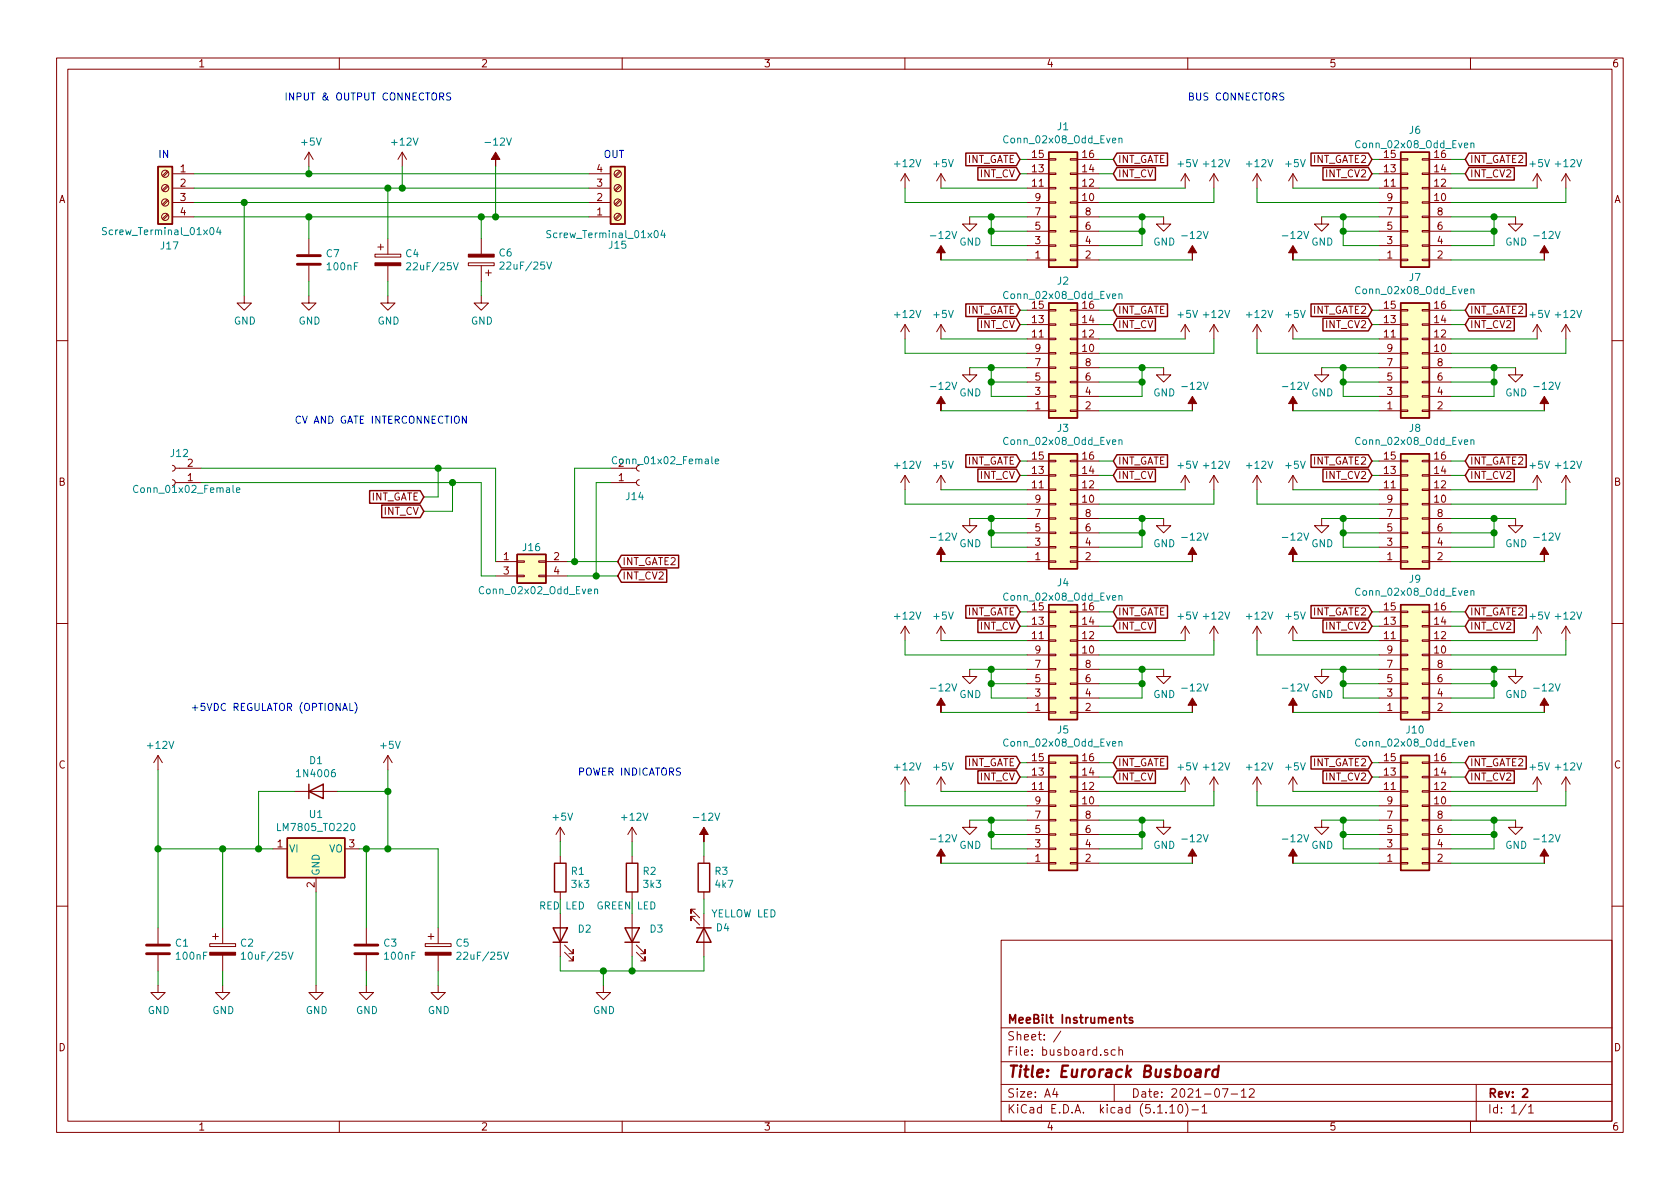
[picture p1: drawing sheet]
<svg xmlns="http://www.w3.org/2000/svg" width="297mm" height="210mm" viewBox="0 0 297 210" stroke-linecap="round" stroke-linejoin="round" font-family="sans-serif">
<g fill="none" stroke="#840000" stroke-width=".18">
<path d="M10 10.3h277v189.9h-277zM12 12.2h273v186.1h-273zM60 10.3v1.9M110 10.3v1.9M160 10.3v1.9M210 10.3v1.9M260 10.3v1.9M29.6 37.8l-.9 .9M29.6 35.3l-.9 .8M29.6 32.8l-.9 .8M29.6 30.2l-.9 .9M29.7 38l-.8 .9"/>
<path d="M29.7 35.5l-.8 .8M29.7 32.9l-.8 .9M29.7 30.4l-.8 .8M30.5 38.3h3.8M30.5 35.8h3.8M30.5 33.3h3.8M30.5 30.7h3.8M54.6 26.9l-.8 1.3M54.6 26.9v2.6M54.6 26.9l.8 1.3M71.1 26.9l-.7 1.3M71.1 26.9v2.6"/>
<path d="M71.1 26.9l.8 1.3M104.1 38.3h3.8M104.1 35.8h3.8M104.1 33.3h3.8M104.1 30.7h3.8M109.6 30.2l-.9 .9M109.6 32.8l-.9 .8M109.6 35.3l-.9 .8M109.6 37.8l-.9 .9M109.7 30.4l-.8 .8M109.7 32.9l-.8 .9M109.7 35.5l-.8 .8"/>
<path d="M109.7 38l-.8 .9M160 30.7v2.6M160 30.7l-.7 1.3M160 30.7l.8 1.3M166.4 30.7v2.6M166.4 30.7l-.8 1.3M166.4 30.7l.7 1.3M171.4 38.3v1.3h1.3l-1.3 1.3-1.2-1.3h1.2M181.6 38.3h3.8M181.6 35.8h3.8M181.6 33.3h3.8M181.6 30.7h3.8"/>
<path d="M181.6 28.2h3.8M185.4 33.1h1.3v.3h-1.3zM185.4 30.6h1.3v.3h-1.3zM185.4 28.1h1.3v.2h-1.3zM185.4 35.7h1.3v.2h-1.3zM185.4 38.2h1.3v.3h-1.3zM189.2 33.1h1.3v.3h-1.3zM189.2 30.6h1.3v.3h-1.3zM189.2 28.1h1.3v.2h-1.3zM189.2 35.7h1.3v.2h-1.3zM189.2 38.2h1.3v.3h-1.3zM190.5 38.3h3.8"/>
<path d="M190.5 35.8h3.8M190.5 33.3h3.8M190.5 30.7h3.8M190.5 28.2h3.8M205.7 38.3v1.3h1.3l-1.3 1.3-1.2-1.3h1.2M209.5 30.7v2.6M209.5 30.7l-.7 1.3M209.5 30.7l.8 1.3M214.6 30.7v2.6M214.6 30.7l-.7 1.3M214.6 30.7l.8 1.3M222.2 30.7v2.6"/>
<path d="M222.2 30.7l-.7 1.3M222.2 30.7l.8 1.3M228.6 30.7v2.6M228.6 30.7l-.8 1.3M228.6 30.7l.8 1.3M233.7 38.3v1.3h1.2l-1.2 1.3-1.3-1.3h1.3M243.8 38.3h3.8M243.8 35.8h3.8M243.8 33.3h3.8M243.8 30.7h3.8M243.8 28.2h3.8M247.6 33.1h1.3v.3h-1.3z"/>
<path d="M247.6 30.6h1.3v.3h-1.3zM247.6 28.1h1.3v.2h-1.3zM247.6 35.7h1.3v.2h-1.3zM247.6 38.2h1.3v.3h-1.3zM251.5 33.1h1.2v.3h-1.2zM251.5 30.6h1.2v.3h-1.2zM251.5 28.1h1.2v.2h-1.2zM251.5 35.7h1.2v.2h-1.2zM251.5 38.2h1.2v.3h-1.2zM252.7 38.3h3.8M252.7 35.8h3.8M252.7 33.3h3.8"/>
<path d="M252.7 30.7h3.8M252.7 28.2h3.8M268 38.3v1.3h1.2l-1.2 1.3-1.3-1.3h1.3M271.8 30.7v2.6M271.8 30.7l-.8 1.3M271.8 30.7l.7 1.3M276.9 30.7v2.6M276.9 30.7l-.8 1.3M276.9 30.7l.7 1.3M43.2 52.3v1.3h1.2l-1.2 1.3-1.3-1.3h1.3M54.6 52.3v1.3h1.3l-1.3 1.3-1.3-1.3h1.3M54.6 42.2v2.8"/>
<path d="M54.6 47v2.8M66.3 45h4.6v.5h-4.6zM66.8 43.7h1M67.3 43.2v1M68.6 52.3v1.3h1.2l-1.2 1.3-1.3-1.3h1.3M68.6 42.2v2.8M68.6 47v2.8M82.8 46.5h4.6v.5h-4.6zM85.1 52.3v1.3h1.3l-1.3 1.3-1.3-1.3h1.3M85.1 42.2v2.8M85.1 47v2.8M85.9 48.3h1"/>
<path d="M86.4 47.7v1.1M160 57.4v2.5M160 57.4l-.7 1.3M160 57.4l.8 1.3M166.4 57.4v2.5M166.4 57.4l-.8 1.3M166.4 57.4l.7 1.3M181.6 59.9h3.8M181.6 57.4h3.8M181.6 54.9h3.8M181.6 46h3.8M181.6 43.4h3.8"/>
<path d="M181.6 40.9h3.8M185.4 40.8h1.3v.2h-1.3zM185.4 43.3h1.3v.3h-1.3zM185.4 45.8h1.3v.3h-1.3zM185.4 59.8h1.3v.3h-1.3zM185.4 57.3h1.3v.2h-1.3zM185.4 54.7h1.3v.3h-1.3zM189.2 40.8h1.3v.2h-1.3zM189.2 43.3h1.3v.3h-1.3zM189.2 45.8h1.3v.3h-1.3zM189.2 59.8h1.3v.3h-1.3zM189.2 57.3h1.3v.2h-1.3z"/>
<path d="M189.2 54.7h1.3v.3h-1.3zM190.5 59.9h3.8M190.5 57.4h3.8M190.5 54.9h3.8M190.5 46h3.8M190.5 43.4h3.8M190.5 40.9h3.8M209.5 57.4v2.5M209.5 57.4l-.7 1.3M209.5 57.4l.8 1.3M214.6 57.4v2.5M214.6 57.4l-.7 1.3"/>
<path d="M214.6 57.4l.8 1.3M222.2 57.4v2.5M222.2 57.4l-.7 1.3M222.2 57.4l.8 1.3M228.6 57.4v2.5M228.6 57.4l-.8 1.3M228.6 57.4l.8 1.3M243.8 59.9h3.8M243.8 57.4h3.8M243.8 54.9h3.8M243.8 46h3.8M243.8 43.4h3.8"/>
<path d="M243.8 40.9h3.8M247.6 59.8h1.3v.3h-1.3zM247.6 57.3h1.3v.2h-1.3zM247.6 54.7h1.3v.3h-1.3zM247.6 40.8h1.3v.2h-1.3zM247.6 43.3h1.3v.3h-1.3zM247.6 45.8h1.3v.3h-1.3zM251.5 59.8h1.2v.3h-1.2zM251.5 57.3h1.2v.2h-1.2zM251.5 54.7h1.2v.3h-1.2zM251.5 40.8h1.2v.2h-1.2zM251.5 43.3h1.2v.3h-1.2z"/>
<path d="M251.5 45.8h1.2v.3h-1.2zM252.7 59.9h3.8M252.7 57.4h3.8M252.7 54.9h3.8M252.7 46h3.8M252.7 43.4h3.8M252.7 40.9h3.8M271.8 57.4v2.5M271.8 57.4l-.8 1.3M271.8 57.4l.7 1.3M276.9 57.4v2.5M276.9 57.4l-.8 1.3"/>
<path d="M276.9 57.4l.7 1.3M10 60.2h2M171.4 65v1.3h1.3l-1.3 1.3-1.2-1.3h1.2M181.6 72.6h3.8M181.6 62.5h3.8M181.6 70.1h3.8M181.6 67.6h3.8M181.6 65h3.8M185.4 62.4h1.3v.2h-1.3zM185.4 67.4h1.3v.3h-1.3zM185.4 70h1.3v.2h-1.3zM185.4 72.5h1.3v.3h-1.3z"/>
<path d="M185.4 64.9h1.3v.2h-1.3zM189.2 62.4h1.3v.2h-1.3zM189.2 67.4h1.3v.3h-1.3zM189.2 70h1.3v.2h-1.3zM189.2 72.5h1.3v.3h-1.3zM189.2 64.9h1.3v.2h-1.3zM190.5 72.6h3.8M190.5 62.5h3.8M190.5 70.1h3.8M190.5 67.6h3.8M190.5 65h3.8M205.7 65v1.3h1.3l-1.3 1.3-1.2-1.3h1.2"/>
<path d="M233.7 65v1.3h1.2l-1.2 1.3-1.3-1.3h1.3M243.8 72.6h3.8M243.8 62.5h3.8M243.8 70.1h3.8M243.8 67.6h3.8M243.8 65h3.8M247.6 62.4h1.3v.2h-1.3zM247.6 67.4h1.3v.3h-1.3zM247.6 70h1.3v.2h-1.3zM247.6 72.5h1.3v.3h-1.3zM247.6 64.9h1.3v.2h-1.3zM251.5 62.4h1.2v.2h-1.2z"/>
<path d="M251.5 67.4h1.2v.3h-1.2zM251.5 70h1.2v.2h-1.2zM251.5 72.5h1.2v.3h-1.2zM251.5 64.9h1.2v.2h-1.2zM252.7 72.6h3.8M252.7 62.5h3.8M252.7 70.1h3.8M252.7 67.6h3.8M252.7 65h3.8M268 65v1.3h1.2l-1.2 1.3-1.3-1.3h1.3M285 60.2h2M30.5 82.3l.3 .1 .2 .3-.1 .4-.4 .2"/>
<path d="M30.5 84.8l.3 .2 .2 .2-.1 .5-.4 .1M31 82.8h4.6M31.7 85.3h3.9M87.6 99.3h3.8M91.4 99.2h1.3v.2h-1.3zM95.2 99.2h1.3v.2h-1.3zM96.5 99.3h3.8M107.9 85.3h4.6M107.9 82.8h3.9M113 82.3l-.3 .1-.2 .3 .1 .4 .4 .2M113 84.8l-.3 .1-.2 .4 .1 .3 .4 .2M160 84.1v2.5"/>
<path d="M160 84.1l-.7 1.2M160 84.1l.8 1.2M166.4 84.1l-.8 1.2M166.4 84.1v2.5M166.4 84.1l.7 1.2M171.4 91.7v1.3h1.3l-1.3 1.2-1.2-1.2h1.2M181.6 99.3h3.8M181.6 89.1h3.8M181.6 86.6h3.8M181.6 84.1h3.8M181.6 81.5h3.8M181.6 96.8h3.8"/>
<path d="M181.6 94.2h3.8M181.6 91.7h3.8M185.4 86.5h1.3v.2h-1.3zM185.4 83.9h1.3v.3h-1.3zM185.4 81.4h1.3v.3h-1.3zM185.4 89h1.3v.3h-1.3zM185.4 94.1h1.3v.3h-1.3zM185.4 96.6h1.3v.3h-1.3zM185.4 99.2h1.3v.2h-1.3zM185.4 91.6h1.3v.2h-1.3zM189.2 86.5h1.3v.2h-1.3zM189.2 83.9h1.3v.3h-1.3z"/>
<path d="M189.2 81.4h1.3v.3h-1.3zM189.2 89h1.3v.3h-1.3zM189.2 94.1h1.3v.3h-1.3zM189.2 96.6h1.3v.3h-1.3zM189.2 99.2h1.3v.2h-1.3zM189.2 91.6h1.3v.2h-1.3zM190.5 99.3h3.8M190.5 89.1h3.8M190.5 86.6h3.8M190.5 84.1h3.8M190.5 81.5h3.8M190.5 96.8h3.8"/>
<path d="M190.5 94.2h3.8M190.5 91.7h3.8M205.7 91.7v1.3h1.3l-1.3 1.2-1.2-1.2h1.2M209.5 84.1l-.7 1.2M209.5 84.1v2.5M209.5 84.1l.8 1.2M214.6 84.1l-.7 1.2M214.6 84.1v2.5M214.6 84.1l.8 1.2M222.2 84.1v2.5M222.2 84.1l-.7 1.2M222.2 84.1l.8 1.2"/>
<path d="M228.6 84.1v2.5M228.6 84.1l-.8 1.2M228.6 84.1l.8 1.2M233.7 91.7v1.3h1.2l-1.2 1.2-1.3-1.2h1.3M243.8 99.3h3.8M243.8 89.1h3.8M243.8 86.6h3.8M243.8 84.1h3.8M243.8 81.5h3.8M243.8 96.8h3.8M243.8 94.2h3.8M243.8 91.7h3.8"/>
<path d="M247.6 86.5h1.3v.2h-1.3zM247.6 83.9h1.3v.3h-1.3zM247.6 81.4h1.3v.3h-1.3zM247.6 89h1.3v.3h-1.3zM247.6 94.1h1.3v.3h-1.3zM247.6 96.6h1.3v.3h-1.3zM247.6 99.2h1.3v.2h-1.3zM247.6 91.6h1.3v.2h-1.3zM251.5 86.5h1.2v.2h-1.2zM251.5 83.9h1.2v.3h-1.2zM251.5 81.4h1.2v.3h-1.2zM251.5 89h1.2v.3h-1.2z"/>
<path d="M251.5 94.1h1.2v.3h-1.2zM251.5 96.6h1.2v.3h-1.2zM251.5 99.2h1.2v.2h-1.2zM251.5 91.6h1.2v.2h-1.2zM252.7 99.3h3.8M252.7 89.1h3.8M252.7 86.6h3.8M252.7 84.1h3.8M252.7 81.5h3.8M252.7 96.8h3.8M252.7 94.2h3.8M252.7 91.7h3.8"/>
<path d="M268 91.7v1.3h1.2l-1.2 1.2-1.3-1.2h1.3M271.8 84.1v2.5M271.8 84.1l-.8 1.2M271.8 84.1l.7 1.2M276.9 84.1v2.5M276.9 84.1l-.8 1.2M276.9 84.1l.7 1.2M10 110.3h2M87.6 101.8h3.8M91.4 101.7h1.3v.3h-1.3zM95.2 101.7h1.3v.3h-1.3zM96.5 101.8h3.8"/>
<path d="M160 110.7v2.6M160 110.7l-.7 1.3M160 110.7l.8 1.3M166.4 110.7v2.6M166.4 110.7l-.8 1.3M166.4 110.7l.7 1.3M171.4 118.4v1.2h1.3l-1.3 1.3-1.2-1.3h1.2M181.6 115.8h3.8M181.6 113.3h3.8M181.6 110.7h3.8M181.6 108.2h3.8M181.6 118.4h3.8"/>
<path d="M185.4 113.2h1.3v.2h-1.3zM185.4 110.6h1.3v.3h-1.3zM185.4 108.1h1.3v.2h-1.3zM185.4 115.7h1.3v.2h-1.3zM185.4 118.2h1.3v.3h-1.3zM189.2 113.2h1.3v.2h-1.3zM189.2 110.6h1.3v.3h-1.3zM189.2 108.1h1.3v.2h-1.3zM189.2 115.7h1.3v.2h-1.3zM189.2 118.2h1.3v.3h-1.3zM190.5 115.8h3.8M190.5 113.3h3.8"/>
<path d="M190.5 110.7h3.8M190.5 108.2h3.8M190.5 118.4h3.8M205.7 118.4v1.2h1.3l-1.3 1.3-1.2-1.3h1.2M209.5 110.7v2.6M209.5 110.7l-.7 1.3M209.5 110.7l.8 1.3M214.6 110.7v2.6M214.6 110.7l-.7 1.3M214.6 110.7l.8 1.3M222.2 110.7l-.7 1.3M222.2 110.7v2.6"/>
<path d="M222.2 110.7l.8 1.3M228.6 110.7l-.8 1.3M228.6 110.7v2.6M228.6 110.7l.8 1.3M233.7 118.4v1.2h1.2l-1.2 1.3-1.3-1.3h1.3M243.8 115.8h3.8M243.8 113.3h3.8M243.8 110.7h3.8M243.8 108.2h3.8M243.8 118.4h3.8M247.6 113.2h1.3v.2h-1.3zM247.6 110.6h1.3v.3h-1.3z"/>
<path d="M247.6 108.1h1.3v.2h-1.3zM247.6 115.7h1.3v.2h-1.3zM247.6 118.2h1.3v.3h-1.3zM251.5 113.2h1.2v.2h-1.2zM251.5 110.6h1.2v.3h-1.2zM251.5 108.1h1.2v.2h-1.2zM251.5 115.7h1.2v.2h-1.2zM251.5 118.2h1.2v.3h-1.2zM252.7 115.8h3.8M252.7 113.3h3.8M252.7 110.7h3.8M252.7 108.2h3.8"/>
<path d="M252.7 118.4h3.8M268 118.4v1.2h1.2l-1.2 1.3-1.3-1.3h1.3M271.8 110.7l-.8 1.3M271.8 110.7v2.6M271.8 110.7l.7 1.3M276.9 110.7l-.8 1.3M276.9 110.7v2.6M276.9 110.7l.7 1.3M285 110.3h2M27.9 133.6l-.7 1.3M27.9 133.6v2.5M27.9 133.6l.8 1.3"/>
<path d="M52.1 139.9h7.6M68.6 133.6l-.8 1.3M68.6 133.6v2.5M68.6 133.6l.7 1.3M160 137.4v2.5M160 137.4l-.7 1.3M160 137.4l.8 1.3M166.4 137.4v2.5M166.4 137.4l-.8 1.3M166.4 137.4l.7 1.3M181.6 139.9h3.8M181.6 137.4h3.8"/>
<path d="M181.6 134.9h3.8M181.6 126h3.8M181.6 123.4h3.8M181.6 120.9h3.8M185.4 139.8h1.3v.3h-1.3zM185.4 137.3h1.3v.2h-1.3zM185.4 134.7h1.3v.3h-1.3zM185.4 120.8h1.3v.2h-1.3zM185.4 123.3h1.3v.3h-1.3zM185.4 125.9h1.3v.2h-1.3zM189.2 139.8h1.3v.3h-1.3zM189.2 137.3h1.3v.2h-1.3z"/>
<path d="M189.2 134.7h1.3v.3h-1.3zM189.2 120.8h1.3v.2h-1.3zM189.2 123.3h1.3v.3h-1.3zM189.2 125.9h1.3v.2h-1.3zM190.5 139.9h3.8M190.5 137.4h3.8M190.5 134.9h3.8M190.5 126h3.8M190.5 123.4h3.8M190.5 120.9h3.8M209.5 137.4v2.5M209.5 137.4l-.7 1.3"/>
<path d="M209.5 137.4l.8 1.3M214.6 137.4v2.5M214.6 137.4l-.7 1.3M214.6 137.4l.8 1.3M222.2 137.4v2.5M222.2 137.4l-.7 1.3M222.2 137.4l.8 1.3M228.6 137.4v2.5M228.6 137.4l-.8 1.3M228.6 137.4l.8 1.3M243.8 139.9h3.8M243.8 137.4h3.8"/>
<path d="M243.8 134.9h3.8M243.8 126h3.8M243.8 123.4h3.8M243.8 120.9h3.8M247.6 139.8h1.3v.3h-1.3zM247.6 137.3h1.3v.2h-1.3zM247.6 134.7h1.3v.3h-1.3zM247.6 120.8h1.3v.2h-1.3zM247.6 123.3h1.3v.3h-1.3zM247.6 125.9h1.3v.2h-1.3zM251.5 139.8h1.2v.3h-1.2zM251.5 137.3h1.2v.2h-1.2z"/>
<path d="M251.5 134.7h1.2v.3h-1.2zM251.5 120.8h1.2v.2h-1.2zM251.5 123.3h1.2v.3h-1.2zM251.5 125.9h1.2v.2h-1.2zM252.7 139.9h3.8M252.7 137.4h3.8M252.7 134.9h3.8M252.7 126h3.8M252.7 123.4h3.8M252.7 120.9h3.8M271.8 137.4v2.5M271.8 137.4l-.8 1.3"/>
<path d="M271.8 137.4l.7 1.3M276.9 137.4v2.5M276.9 137.4l-.8 1.3M276.9 137.4l.7 1.3M48.3 150.1h2.5M55.9 155.2v2.5M61 150.1h2.5M99.1 146.3l-.8 1.3M99.1 146.3v2.5M99.1 151.4v1.2M99.1 157.7v1.3M99.1 146.3l.7 1.3"/>
<path d="M111.8 146.3l-.8 1.3M111.8 146.3v2.5M111.8 151.4v1.2M111.8 157.7v1.3M111.8 146.3l.7 1.3M124.5 151.4v1.2M124.5 157.7v1.3M171.4 145v1.3h1.3l-1.3 1.3-1.2-1.3h1.2M181.6 152.6h3.8M181.6 142.5h3.8M181.6 150.1h3.8M181.6 147.6h3.8"/>
<path d="M181.6 145h3.8M185.4 142.4h1.3v.2h-1.3zM185.4 147.4h1.3v.3h-1.3zM185.4 150h1.3v.2h-1.3zM185.4 152.5h1.3v.3h-1.3zM185.4 144.9h1.3v.3h-1.3zM189.2 142.4h1.3v.2h-1.3zM189.2 147.4h1.3v.3h-1.3zM189.2 150h1.3v.2h-1.3zM189.2 152.5h1.3v.3h-1.3zM189.2 144.9h1.3v.3h-1.3zM190.5 152.6h3.8"/>
<path d="M190.5 142.5h3.8M190.5 150.1h3.8M190.5 147.6h3.8M190.5 145h3.8M205.7 145v1.3h1.3l-1.3 1.3-1.2-1.3h1.2M233.7 145v1.3h1.2l-1.2 1.3-1.3-1.3h1.3M243.8 152.6h3.8M243.8 142.5h3.8M243.8 150.1h3.8M243.8 147.6h3.8M243.8 145h3.8M247.6 142.4h1.3v.2h-1.3z"/>
<path d="M247.6 147.4h1.3v.3h-1.3zM247.6 150h1.3v.2h-1.3zM247.6 152.5h1.3v.3h-1.3zM247.6 144.9h1.3v.3h-1.3zM251.5 142.4h1.2v.2h-1.2zM251.5 147.4h1.2v.3h-1.2zM251.5 150h1.2v.2h-1.2zM251.5 152.5h1.2v.3h-1.2zM251.5 144.9h1.2v.3h-1.2zM252.7 152.6h3.8M252.7 142.5h3.8M252.7 150.1h3.8"/>
<path d="M252.7 147.6h3.8M252.7 145h3.8M268 145v1.3h1.2l-1.2 1.3-1.3-1.3h1.3M10 160.2h2M27.9 174.2v1.3h1.3l-1.3 1.3-1.2-1.3h1.2M27.9 164.1v2.8M27.9 168.9v2.8M37.1 166.9h4.6v.5h-4.6zM37.6 165.6h1M38.1 165.1v1M39.4 174.2v1.3h1.2l-1.2 1.3-1.3-1.3h1.3M39.4 164.1v2.8"/>
<path d="M39.4 168.9v2.8M55.9 174.2v1.3h1.2l-1.2 1.3-1.3-1.3h1.3M64.8 174.2v1.3h1.2l-1.2 1.3-1.3-1.3h1.3M64.8 164.1v2.8M64.8 168.9v2.8M75.2 166.9h4.6v.5h-4.6zM75.7 165.6h1M76.2 165.1v1M77.5 174.2v1.3h1.2l-1.2 1.3-1.3-1.3h1.3M77.5 164.1v2.8M77.5 168.9v2.8M99.1 161.5v7.7"/>
<path d="M99.8 168.4l1.5 1.5v-.7v.7h-.7M99.8 167.1l1.5 1.6v-.8v.8h-.7M106.7 174.2v1.3h1.2l-1.2 1.3-1.3-1.3h1.3M111.8 161.5v7.7M112.5 168.4l1.5 1.5v-.7v.7h-.7M112.5 167.1l1.5 1.6v-.8v.8h-.7M122.9 160.8h-.7v.7v-.7l1.5 1.5M122.9 162h-.7v.8v-.8l1.5 1.6M124.5 161.5v7.7M177 166.3h108v32h-108zM285 160.2h2M60 198.3v1.9"/>
<path d="M110 198.3v1.9M160 198.3v1.9M177 194.8h108M177 191.8h108M177 187.8h108M177 181.8h108M186.5 192.5l-.4 1h1M186.8 193v1M187.6 182.3l-1.3 2M195.8 185.7l-.3-.1-.2 .2v.2l.5 .2v.3h-.5M197 191.8v3M197.2 185.7l-.4-.1-.3 .3v.6l.3 .1 .4-.1"/>
<path d="M197.8 185.7l.2-.1 .4 .1 .1 .9M197.8 185.1v1.5M206.8 195.8l.5-.5v1.5M206.8 196.8h.9M208.5 195.4l.1-.1a.8 .8 0 0 1 .5 .8 .8 .8 0 0 1-.5 .7 1 1 0 0 1-.1-1.4zM209.6 195.1a1.71 1.71 0 0 1 0 2.3M210 198.3v1.9M210.7 196.3h1.2M212.5 195.8l.5-.5v1.5M212.5 196.8h.9M216.1 192.5h1l-.6 1.5M217.7 193.5h1.1"/>
<path d="M219.5 193l.4-.5v1.5M219.5 194h.8M220.9 192.7l.2-.2h.4l.2 .2 .1 .3-1 1h1M260 198.3v1.9M261 191.8v6.5M269.8 195.2l-1.2 2M270.3 195.8l.4-.5v1.5M270.3 196.8h.8"/>
<circle cx="29.2" cy="30.7" r=".63"/>
<circle cx="29.2" cy="33.3" r=".63"/>
<circle cx="29.2" cy="38.3" r=".63"/>
<circle cx="29.2" cy="35.8" r=".63"/>
<circle cx="109.2" cy="38.3" r=".63"/>
<circle cx="109.2" cy="33.3" r=".63"/>
<circle cx="109.2" cy="35.8" r=".63"/>
<circle cx="109.2" cy="30.7" r=".63"/>
</g>
<path d="M198.7 179.9h.5M198.9 179.4v1.3l.3 .2M200.2 180l-.3-.1-.2 .2v.3l.5 .1v.3h-.5M269.2 192.7l.3-.2h.3l.3 .5-.9 1h.9" fill="none" stroke="#840000" stroke-width=".3"/>
<path d="M213.3 189.1l-.2 1.3M213.9 189.1a.55 .55 0 0 0-.6 .4M215.4 189.2a.68 .68 0 0 0-1 .3v.8l.3 .1 .6-.1M215.5 188.4l-.3 2" fill="none" stroke="#840000" stroke-width=".41"/>
<g fill="#840000" stroke="#840000" stroke-width=".18">
<path d="M124.5 146.3l.7 1.3h-.7v1.2v-1.2h-.8z"/>
<path d="M228.6 43.4l.8 1.3h-.8v1.3v-1.3h-.8z"/>
<path d="M273 43.4l.8 1.3h-.8v1.3v-1.3h-.7z"/>
<path d="M210.8 123.4l.8 1.3h-.8v1.3v-1.3h-.7z"/>
<path d="M87.6 26.9l.8 1.3h-.8v1.3v-1.3h-.7z"/>
<path d="M37.1 168.4h4.6v.5h-4.6z"/>
<path d="M166.4 70.1l.7 1.3h-.7v1.2v-1.2h-.8z"/>
<path d="M210.8 70.1l.8 1.3h-.8v1.2v-1.2h-.7z"/>
<path d="M75.2 168.4h4.6v.5h-4.6z"/>
<path d="M228.6 123.4l.8 1.3h-.8v1.3v-1.3h-.8z"/>
<path d="M273 123.4l.8 1.3h-.8v1.3v-1.3h-.7z"/>
<path d="M210.8 96.8l.8 1.2h-.8v1.3v-1.3h-.7z"/>
<path d="M166.4 96.8l.7 1.2h-.7v1.3v-1.3h-.8z"/>
<path d="M82.8 45h4.6v.5h-4.6z"/>
<path d="M66.3 46.5h4.6v.5h-4.6z"/>
<path d="M166.4 123.4l.7 1.3h-.7v1.3v-1.3h-.8z"/>
<path d="M166.4 150.1l.7 1.3h-.7v1.2v-1.2h-.8z"/>
<path d="M210.8 150.1l.8 1.3h-.8v1.2v-1.2h-.7z"/>
<path d="M273 70.1l.8 1.3h-.8v1.2v-1.2h-.7z"/>
<path d="M228.6 70.1l.8 1.3h-.8v1.2v-1.2h-.8z"/>
<path d="M228.6 150.1l.8 1.3h-.8v1.2v-1.2h-.8z"/>
<path d="M273 150.1l.8 1.3h-.8v1.2v-1.2h-.7z"/>
<path d="M273 96.8l.8 1.2h-.8v1.3v-1.3h-.7z"/>
<path d="M228.6 96.8l.8 1.2h-.8v1.3v-1.3h-.8z"/>
<path d="M166.4 43.4l.7 1.3h-.7v1.3v-1.3h-.8z"/>
<path d="M210.8 43.4l.8 1.3h-.8v1.3v-1.3h-.7z"/>
</g>
<g fill="#ffffc2" stroke="#ffffc2" stroke-width=".18">
<path d="M185.4 133.6h5.1v20.3h-5.1z"/>
<path d="M247.6 53.6h5.1v20.3h-5.1z"/>
<path d="M185.4 80.3h5.1v20.3h-5.1z"/>
<path d="M247.6 133.6h5.1v20.3h-5.1z"/>
<path d="M185.4 106.9h5.1v20.3h-5.1z"/>
<path d="M91.4 98h5.1v5.1h-5.1z"/>
<path d="M107.9 29.5h2.6v10.1h-2.6z"/>
<path d="M185.4 26.9h5.1v20.3h-5.1z"/>
<path d="M247.6 80.3h5.1v20.3h-5.1z"/>
<path d="M27.9 29.5h2.6v10.1h-2.6z"/>
<path d="M50.8 148.2h10.2v7h-10.2z"/>
<path d="M247.6 106.9h5.1v20.3h-5.1z"/>
<path d="M247.6 26.9h5.1v20.3h-5.1z"/>
<path d="M185.4 53.6h5.1v20.3h-5.1z"/>
</g>
<g fill="none" stroke="#840000" stroke-width=".25">
<path d="M27.9 29.5h2.6v10.1h-2.6zM107.9 29.5h2.6v10.1h-2.6zM170.8 27.1h8.9l.6 1.1-.6 1.1h-8.9zM172.9 29.6h6.8l.6 1.1-.6 1.1h-6.8zM185.4 26.9h5.1v20.3h-5.1zM197.5 27.1h8.9v2.2h-8.9l-.7-1.1zM197.5 29.6h6.8v2.2h-6.8l-.7-1.1zM231.8 27.1h10.1l.7 1.1-.7 1.1h-10.1zM233.9 29.6h8l.7 1.1-.7 1.1h-8zM247.6 26.9h5.1v20.3h-5.1zM259.7 29.6h8v2.2h-8l-.6-1.1zM259.7 27.1h10.1v2.2h-10.1l-.6-1.1z"/>
<path d="M170.8 53.7h8.9l.6 1.2-.6 1.1h-8.9zM172.9 56.3h6.8l.6 1.1-.6 1.1h-6.8zM185.4 53.6h5.1v20.3h-5.1zM197.5 56.3h6.8v2.2h-6.8l-.7-1.1zM197.5 53.7h8.9v2.3h-8.9l-.7-1.1zM231.8 53.7h10.1l.7 1.2-.7 1.1h-10.1zM233.9 56.3h8l.7 1.1-.7 1.1h-8zM247.6 53.6h5.1v20.3h-5.1zM259.7 53.7h10.1v2.3h-10.1l-.6-1.1zM259.7 56.3h8v2.2h-8l-.6-1.1zM65.4 86.8h8.9l.6 1.1-.6 1.1h-8.9zM67.5 89.3h6.8l.6 1.1-.6 1.1h-6.8z"/>
<path d="M91.4 98h5.1v5.1h-5.1zM109.9 98.2h10.1v2.2h-10.1l-.7-1.1zM170.8 80.4h8.9l.6 1.1-.6 1.1h-8.9zM172.9 83h6.8l.6 1.1-.6 1.1h-6.8zM185.4 80.3h5.1v20.3h-5.1zM197.5 83h6.8v2.2h-6.8l-.7-1.1zM197.5 80.4h8.9v2.2h-8.9l-.7-1.1zM231.8 80.4h10.1l.7 1.1-.7 1.1h-10.1zM233.9 83h8l.7 1.1-.7 1.1h-8zM247.6 80.3h5.1v20.3h-5.1zM259.7 83h8v2.2h-8l-.6-1.1zM259.7 80.4h10.1v2.2h-10.1l-.6-1.1z"/>
<path d="M109.9 100.7h8v2.3h-8l-.7-1.2zM170.8 107.1h8.9l.6 1.1-.6 1.1h-8.9zM172.9 109.6h6.8l.6 1.1-.6 1.2h-6.8zM185.4 106.9h5.1v20.3h-5.1zM197.5 107.1h8.9v2.2h-8.9l-.7-1.1zM197.5 109.6h6.8v2.3h-6.8l-.7-1.2zM231.8 107.1h10.1l.7 1.1-.7 1.1h-10.1zM233.9 109.6h8l.7 1.1-.7 1.2h-8zM247.6 106.9h5.1v20.3h-5.1zM259.7 107.1h10.1v2.2h-10.1l-.6-1.1zM259.7 109.6h8v2.3h-8l-.6-1.2zM54.6 139.9l2.5-1.2v2.5z"/>
<path d="M54.6 138.7v2.5M170.8 133.8h8.9l.6 1.1-.6 1.1h-8.9zM172.9 136.3h6.8l.6 1.1-.6 1.1h-6.8zM185.4 133.6h5.1v20.3h-5.1zM197.5 133.8h8.9v2.2h-8.9l-.7-1.1zM197.5 136.3h6.8v2.2h-6.8l-.7-1.1zM231.8 133.8h10.1l.7 1.1-.7 1.1h-10.1zM233.9 136.3h8l.7 1.1-.7 1.1h-8zM247.6 133.6h5.1v20.3h-5.1zM259.7 136.3h8v2.2h-8l-.6-1.1zM259.7 133.8h10.1v2.2h-10.1l-.6-1.1zM50.8 148.2h10.2v7h-10.2z"/>
<path d="M98 152.6h2.1v5.1h-2.1zM110.7 152.6h2.1v5.1h-2.1zM123.4 152.6h2.1v5.1h-2.1zM97.8 164.1h2.5l-1.2 2.5zM97.8 166.6h2.5M110.5 164.1h2.5l-1.2 2.5zM110.5 166.6h2.5M123.2 164.1h2.5M124.5 164.1l1.2 2.5h-2.5z"/>
</g>
<g fill="none" stroke="#008484" stroke-width=".18">
<path d="M197.8 24.6l.2-.2 .3 .1 .1 .8M197.8 24.4v.9M260.1 25.4l.1-.1h.4v.8M260.1 25.3v.8M18.8 40.3l-.5-.1-.1 .2v.4l.6 .2v.3l-.2 .2-.5-.1M38.6 40.2l-.3 .9h.8M38.9 40.7v.8M71.9 46.6l.5-.1 .2 .3-.8 .9h.8M80.2 46.5l.4 1.2 .4-1.2M88.4 46.5l.5-.2 .2 .4-.8 .9h.8M96.7 46.3l.4 1.3 .4-1.3M97.4 40.8h-.5l-.2 .1 .1 .4 .5 .2 .1 .3-.2 .2h-.5"/>
<path d="M117.2 40.7l-.3 .9h.8M117.5 41.2v.8M197.8 52.1l.2-.1h.3l.1 .8M197.8 52v.8M260.1 51.2l.1-.1h.4v.8M260.1 51.1v.8M197.8 77.9l.2-.1h.3l.1 .8M197.8 77.8v.8M260.1 77.9l.1-.1h.4v.8M260.1 77.8v.8M24.4 85.9a.6 .6 0 0 0-.8 .5 .6 .6 0 0 0 .6 .7l.2-.1M41.8 86.7l.6-.1-.1-.3h-.3l-.2 .1 .1 .6h.4"/>
<path d="M109 80.9a.6 .6 0 0 0-.8 .4 .6 .6 0 0 0 .6 .7l.2-.1M126.5 81.6l.6-.1-.1-.3h-.4l-.1 .2v.6h.5M105.1 104.3l.2-.1h.3l.1 .8M105.1 104.2v.8M197.8 105.4l.2-.1 .3 .1 .1 .7M197.8 105.3v.8M260.1 104.6l.1-.2 .4 .1v.8M260.1 104.4v.9M197.8 131.2l.2-.1 .3 .1 .1 .7M197.8 131.1v.8M260.1 131.2l.1-.1 .4 .1v.7M260.1 131.1v.8"/>
<path d="M42.7 168.7l.3-.3v1.2M42.7 169.6h.7M51 168.4l.4 1.2 .4-1.2M80.8 168.5l.5-.1 .2 .3-.8 .9h.8M89.1 168.4l.4 1.2 .4-1.2"/>
</g>
<path d="M52.6 46.7h4M52.6 45.2h4M25.9 168.7h4.1M25.9 167.1h4.1M62.7 168.7h4.1M62.7 167.1h4.1" fill="none" stroke="#840000" stroke-width=".51"/>
<g fill="none" stroke="#008400" stroke-width=".18">
<path d="M34.3 35.8h69.8M34.3 30.7h69.8M34.3 38.3h69.8M34.3 33.3h69.8M43.2 35.8v16.5M54.6 29.5v1.2M54.6 38.3v3.9M68.6 33.3v8.9M71.1 29.5v3.8M85.1 38.3v3.9M87.6 29.5v8.8M160 33.3v2.5h21.6"/>
<path d="M166.4 33.3h15.2M171.4 38.3h10.2M175.3 38.3v5.1h6.3M180.3 30.7h1.3M180.3 28.2h1.3M194.3 30.7h2.5M194.3 38.3h11.4M194.3 33.3h15.2M194.3 28.2h2.5M201.9 38.3v5.1h-7.6M214.6 33.3v2.5h-20.3M222.2 33.3v2.5h21.6"/>
<path d="M228.6 33.3h15.2M233.7 38.3h10.1M237.5 38.3v5.1h6.3M242.6 30.7h1.2M242.6 28.2h1.2M256.5 30.7h2.6M256.5 38.3h11.5M256.5 33.3h15.3M256.5 28.2h2.6M264.2 38.3v5.1h-7.7M276.9 33.3v2.5h-20.4M54.6 49.8v2.5"/>
<path d="M68.6 49.8v2.5M85.1 49.8v2.5M160 59.9v2.6h21.6M166.4 46h15.2M166.4 59.9h15.2M175.3 40.9h6.3M180.3 54.9h1.3M180.3 57.4h1.3M194.3 46h16.5M194.3 54.9h2.5M194.3 40.9h7.6M194.3 59.9h15.2"/>
<path d="M194.3 57.4h2.5M214.6 59.9v2.6h-20.3M222.2 59.9v2.6h21.6M228.6 46h15.2M228.6 59.9h15.2M237.5 40.9h6.3M242.6 54.9h1.2M242.6 57.4h1.2M256.5 46h16.5M256.5 54.9h2.6M256.5 40.9h7.7M256.5 59.9h15.3"/>
<path d="M256.5 57.4h2.6M276.9 59.9v2.6h-20.4M166.4 72.6h15.2M171.4 65h10.2M175.3 65v5.1h6.3M175.3 67.6h6.3M194.3 72.6h16.5M194.3 65h11.4M194.3 67.6h7.6M201.9 65v5.1h-7.6M228.6 72.6h15.2M233.7 65h10.1"/>
<path d="M237.5 65v5.1h6.3M237.5 67.6h6.3M256.5 72.6h16.5M256.5 65h11.5M256.5 67.6h7.7M264.2 65v5.1h-7.7M35.6 85.3h49.5v16.5h2.5M35.6 82.8h52v16.5M77.5 82.8v5.1h-2.6M80 85.3v5.1h-5.1M100.3 99.3h8.9M107.9 85.3h-2.5v16.5"/>
<path d="M107.9 82.8h-6.3v16.5M160 86.6v2.5h21.6M166.4 99.3h15.2M166.4 86.6h15.2M171.4 91.7h10.2M175.3 91.7v5.1h6.3M175.3 94.2h6.3M180.3 81.5h1.3M180.3 84.1h1.3M194.3 99.3h16.5M194.3 91.7h11.4M194.3 86.6h15.2"/>
<path d="M194.3 94.2h7.6M194.3 81.5h2.5M194.3 84.1h2.5M201.9 91.7v5.1h-7.6M214.6 86.6v2.5h-20.3M222.2 86.6v2.5h21.6M228.6 99.3h15.2M228.6 86.6h15.2M233.7 91.7h10.1M237.5 91.7v5.1h6.3M237.5 94.2h6.3M242.6 81.5h1.2"/>
<path d="M242.6 84.1h1.2M256.5 99.3h16.5M256.5 91.7h11.5M256.5 86.6h15.3M256.5 94.2h7.7M256.5 81.5h2.6M256.5 84.1h2.6M264.2 91.7v5.1h-7.7M276.9 86.6v2.5h-20.4M100.3 101.8h8.9M160 113.3v2.5h21.6M166.4 113.3h15.2"/>
<path d="M171.4 118.4h10.2M175.3 118.4v5h6.3M180.3 110.7h1.3M180.3 108.2h1.3M194.3 110.7h2.5M194.3 108.2h2.5M194.3 118.4h11.4M194.3 113.3h15.2M201.9 118.4v5h-7.6M214.6 113.3v2.5h-20.3M222.2 113.3v2.5h21.6M228.6 113.3h15.2"/>
<path d="M233.7 118.4h10.1M237.5 118.4v5h6.3M242.6 110.7h1.2M242.6 108.2h1.2M256.5 110.7h2.6M256.5 108.2h2.6M256.5 118.4h11.5M256.5 113.3h15.3M264.2 118.4v5h-7.7M276.9 113.3v2.5h-20.4M27.9 136.1v28M52.1 139.9h-6.4v10.2"/>
<path d="M59.7 139.9h8.9M68.6 136.1v14M160 139.9v2.6h21.6M166.4 139.9h15.2M166.4 126h15.2M175.3 120.9h6.3M180.3 134.9h1.3M180.3 137.4h1.3M194.3 134.9h2.5M194.3 137.4h2.5M194.3 139.9h15.2M194.3 120.9h7.6"/>
<path d="M194.3 126h16.5M214.6 139.9v2.6h-20.3M222.2 139.9v2.6h21.6M228.6 139.9h15.2M228.6 126h15.2M237.5 120.9h6.3M242.6 134.9h1.2M242.6 137.4h1.2M256.5 134.9h2.6M256.5 137.4h2.6M256.5 139.9h15.3M256.5 120.9h7.7"/>
<path d="M256.5 126h16.5M276.9 139.9v2.6h-20.4M27.9 150.1h20.4M39.4 150.1v14M55.9 157.7v16.5M63.5 150.1h14v14M64.8 150.1v14M99.1 148.8v2.6M99.1 159v2.5M111.8 148.8v2.6M111.8 159v2.5M124.5 148.8v2.6"/>
<path d="M124.5 159v2.5M166.4 152.6h15.2M171.4 145h10.2M175.3 145v5.1h6.3M175.3 147.6h6.3M194.3 147.6h7.6M194.3 152.6h16.5M194.3 145h11.4M201.9 145v5.1h-7.6M228.6 152.6h15.2M233.7 145h10.1M237.5 145v5.1h6.3"/>
<path d="M237.5 147.6h6.3M256.5 147.6h7.7M256.5 152.6h16.5M256.5 145h11.5M264.2 145v5.1h-7.7M27.9 171.7v2.5M39.4 171.7v2.5M64.8 171.7v2.5M77.5 171.7v2.5M99.1 169.2v2.5h25.4v-2.5M106.7 171.7v2.5M111.8 169.2v2.5"/>
</g>
<path d="M50.6 16.4v1.3M51.9 16.4v1.3l-.7-1.3v1.3M53.1 73.7a.6 .6 0 0 0-.8 .4 .6 .6 0 0 0 .6 .7l.2-.1M34 125.2h1M34.5 124.7v.9" fill="none" stroke="#0000c2" stroke-width=".18"/>
<g fill="#008400" stroke="#008400" stroke-width=".25">
<circle cx="237.5" cy="67.6" r=".51"/>
<circle cx="201.9" cy="38.3" r=".51"/>
<circle cx="87.6" cy="38.3" r=".51"/>
<circle cx="201.9" cy="40.9" r=".51"/>
<circle cx="264.2" cy="67.6" r=".51"/>
<circle cx="175.3" cy="94.2" r=".51"/>
<circle cx="175.3" cy="91.7" r=".51"/>
<circle cx="77.5" cy="82.8" r=".51"/>
<circle cx="237.5" cy="147.6" r=".51"/>
<circle cx="264.2" cy="65" r=".51"/>
<circle cx="175.3" cy="38.3" r=".51"/>
<circle cx="175.3" cy="145" r=".51"/>
<circle cx="237.5" cy="65" r=".51"/>
<circle cx="237.5" cy="145" r=".51"/>
<circle cx="237.5" cy="120.9" r=".51"/>
<circle cx="68.6" cy="150.1" r=".51"/>
<circle cx="54.6" cy="38.3" r=".51"/>
<circle cx="264.2" cy="145" r=".51"/>
<circle cx="54.6" cy="30.7" r=".51"/>
<circle cx="101.6" cy="99.3" r=".51"/>
<circle cx="264.2" cy="147.6" r=".51"/>
<circle cx="105.4" cy="101.8" r=".51"/>
<circle cx="201.9" cy="147.6" r=".51"/>
<circle cx="201.9" cy="65" r=".51"/>
<circle cx="39.4" cy="150.1" r=".51"/>
<circle cx="45.7" cy="150.1" r=".51"/>
<circle cx="264.2" cy="40.9" r=".51"/>
<circle cx="201.9" cy="118.4" r=".51"/>
<circle cx="111.8" cy="171.7" r=".51"/>
<circle cx="71.1" cy="33.3" r=".51"/>
<circle cx="68.6" cy="139.9" r=".51"/>
<circle cx="106.7" cy="171.7" r=".51"/>
<circle cx="43.2" cy="35.8" r=".51"/>
<circle cx="201.9" cy="67.6" r=".51"/>
<circle cx="175.3" cy="120.9" r=".51"/>
<circle cx="201.9" cy="120.9" r=".51"/>
<circle cx="175.3" cy="65" r=".51"/>
<circle cx="237.5" cy="38.3" r=".51"/>
<circle cx="175.3" cy="67.6" r=".51"/>
<circle cx="201.9" cy="145" r=".51"/>
<circle cx="237.5" cy="40.9" r=".51"/>
<circle cx="237.5" cy="91.7" r=".51"/>
<circle cx="175.3" cy="40.9" r=".51"/>
<circle cx="80" cy="85.3" r=".51"/>
<circle cx="264.2" cy="94.2" r=".51"/>
<circle cx="175.3" cy="118.4" r=".51"/>
<circle cx="237.5" cy="118.4" r=".51"/>
<circle cx="85.1" cy="38.3" r=".51"/>
<circle cx="64.8" cy="150.1" r=".51"/>
<circle cx="27.9" cy="150.1" r=".51"/>
<circle cx="264.2" cy="91.7" r=".51"/>
<circle cx="175.3" cy="147.6" r=".51"/>
<circle cx="237.5" cy="94.2" r=".51"/>
<circle cx="201.9" cy="94.2" r=".51"/>
<circle cx="201.9" cy="91.7" r=".51"/>
<circle cx="264.2" cy="120.9" r=".51"/>
<circle cx="68.6" cy="33.3" r=".51"/>
<circle cx="264.2" cy="118.4" r=".51"/>
<circle cx="264.2" cy="38.3" r=".51"/>
</g>
<text font-size="2.8" fill="#840000" x="178" y="190.5">Title: Eurorack Busboard</text>
<g font-size="2.1" fill="#840000">
<text x="178" y="184">Sheet: /</text>
<text x="178" y="181">MeeBilt Instruments</text>
<text x="178" y="186.7">File: busboard.sch</text>
<text x="178" y="196.9">KiCad E.D.A. kicad (5.1.10)-1</text>
<text x="178" y="194.1">Size: A4</text>
<text x="200" y="194.1">Date: 2021-07-12</text>
<text x="263" y="194.1">Rev: 2</text>
<text x="263" y="196.9">Id: 1/1</text>
</g>
<g font-size="1.8" fill="#840000">
<text x="35" y="11.9">1</text>
<text x="85" y="11.9">2</text>
<text x="135" y="11.9">3</text>
<text x="185" y="11.9">4</text>
<text x="235" y="11.9">5</text>
<text x="285" y="11.9">6</text>
<text x="170.8" y="28.8">INT_GATE</text>
<text x="182.5" y="27.9">15</text>
<text x="191.4" y="27.9">16</text>
<text x="197.6" y="28.8">INT_GATE</text>
<text x="232.1" y="28.8">INT_GATE2</text>
<text x="244.8" y="27.9">15</text>
<text x="253.7" y="27.9">16</text>
<text x="259.9" y="28.8">INT_GATE2</text>
<text x="10.4" y="35.9">A</text>
<text x="31.9" y="30.5">1</text>
<text x="31.9" y="33">2</text>
<text x="31.9" y="35.6">3</text>
<text x="105.6" y="35.6">2</text>
<text x="105.6" y="33">3</text>
<text x="105.6" y="30.5">4</text>
<text x="173.3" y="31.4">INT_CV</text>
<text x="182.5" y="33">11</text>
<text x="182.5" y="30.5">13</text>
<text x="183" y="35.6">9</text>
<text x="191.4" y="35.6">10</text>
<text x="191.4" y="33">12</text>
<text x="191.4" y="30.5">14</text>
<text x="197.6" y="31.4">INT_CV</text>
<text x="234.5" y="31.4">INT_CV2</text>
<text x="244.8" y="33">11</text>
<text x="244.8" y="30.5">13</text>
<text x="245.3" y="35.6">9</text>
<text x="253.7" y="35.6">10</text>
<text x="253.7" y="33">12</text>
<text x="253.7" y="30.5">14</text>
<text x="259.9" y="31.4">INT_CV2</text>
<text x="285.4" y="35.9">A</text>
<text x="31.9" y="38.1">4</text>
<text x="105.6" y="38.1">1</text>
<text x="183" y="40.6">5</text>
<text x="183" y="38.1">7</text>
<text x="191.9" y="40.6">6</text>
<text x="191.9" y="38.1">8</text>
<text x="245.3" y="40.6">5</text>
<text x="245.3" y="38.1">7</text>
<text x="254.2" y="40.6">6</text>
<text x="254.2" y="38.1">8</text>
<text x="183" y="45.7">1</text>
<text x="183" y="43.2">3</text>
<text x="191.9" y="45.7">2</text>
<text x="191.9" y="43.2">4</text>
<text x="245.3" y="45.7">1</text>
<text x="245.3" y="43.2">3</text>
<text x="254.2" y="45.7">2</text>
<text x="254.2" y="43.2">4</text>
<text x="170.8" y="55.5">INT_GATE</text>
<text x="173.3" y="58">INT_CV</text>
<text x="182.5" y="59.7">11</text>
<text x="182.5" y="57.1">13</text>
<text x="182.5" y="54.6">15</text>
<text x="191.4" y="59.7">12</text>
<text x="191.4" y="57.1">14</text>
<text x="191.4" y="54.6">16</text>
<text x="197.6" y="58">INT_CV</text>
<text x="197.6" y="55.5">INT_GATE</text>
<text x="232.1" y="55.5">INT_GATE2</text>
<text x="234.5" y="58">INT_CV2</text>
<text x="244.8" y="59.7">11</text>
<text x="244.8" y="57.1">13</text>
<text x="244.8" y="54.6">15</text>
<text x="253.7" y="59.7">12</text>
<text x="253.7" y="57.1">14</text>
<text x="253.7" y="54.6">16</text>
<text x="259.9" y="55.5">INT_GATE2</text>
<text x="259.9" y="58">INT_CV2</text>
<text x="183" y="64.8">7</text>
<text x="183" y="62.2">9</text>
<text x="191.4" y="62.2">10</text>
<text x="191.9" y="64.8">8</text>
<text x="245.3" y="64.8">7</text>
<text x="245.3" y="62.2">9</text>
<text x="253.7" y="62.2">10</text>
<text x="254.2" y="64.8">8</text>
<text x="183" y="69.8">3</text>
<text x="183" y="67.3">5</text>
<text x="191.9" y="69.8">4</text>
<text x="191.9" y="67.3">6</text>
<text x="245.3" y="69.8">3</text>
<text x="245.3" y="67.3">5</text>
<text x="254.2" y="69.8">4</text>
<text x="254.2" y="67.3">6</text>
<text x="183" y="72.4">1</text>
<text x="191.9" y="72.4">2</text>
<text x="245.3" y="72.4">1</text>
<text x="254.2" y="72.4">2</text>
<text x="33.2" y="82.5">2</text>
<text x="170.8" y="82.2">INT_GATE</text>
<text x="182.5" y="83.8">13</text>
<text x="182.5" y="81.3">15</text>
<text x="191.4" y="83.8">14</text>
<text x="191.4" y="81.3">16</text>
<text x="197.6" y="82.2">INT_GATE</text>
<text x="232.1" y="82.2">INT_GATE2</text>
<text x="244.8" y="83.8">13</text>
<text x="244.8" y="81.3">15</text>
<text x="253.7" y="83.8">14</text>
<text x="253.7" y="81.3">16</text>
<text x="259.9" y="82.2">INT_GATE2</text>
<text x="10.4" y="85.9">B</text>
<text x="33.2" y="85.1">1</text>
<text x="65.4" y="88.5">INT_GATE</text>
<text x="109.4" y="85.1">1</text>
<text x="173.3" y="84.7">INT_CV</text>
<text x="182.5" y="86.4">11</text>
<text x="183" y="88.9">9</text>
<text x="191.4" y="88.9">10</text>
<text x="191.4" y="86.4">12</text>
<text x="197.6" y="84.7">INT_CV</text>
<text x="234.5" y="84.7">INT_CV2</text>
<text x="244.8" y="86.4">11</text>
<text x="245.3" y="88.9">9</text>
<text x="253.7" y="88.9">10</text>
<text x="253.7" y="86.4">12</text>
<text x="259.9" y="84.7">INT_CV2</text>
<text x="285.4" y="85.9">B</text>
<text x="67.8" y="91.1">INT_CV</text>
<text x="183" y="94">5</text>
<text x="183" y="91.4">7</text>
<text x="191.9" y="94">6</text>
<text x="191.9" y="91.4">8</text>
<text x="245.3" y="94">5</text>
<text x="245.3" y="91.4">7</text>
<text x="254.2" y="94">6</text>
<text x="254.2" y="91.4">8</text>
<text x="89.1" y="99.1">1</text>
<text x="89.1" y="101.6">3</text>
<text x="97.9" y="99.1">2</text>
<text x="97.9" y="101.6">4</text>
<text x="110" y="99.9">INT_GATE2</text>
<text x="183" y="99.1">1</text>
<text x="183" y="96.5">3</text>
<text x="191.9" y="99.1">2</text>
<text x="191.9" y="96.5">4</text>
<text x="245.3" y="99.1">1</text>
<text x="245.3" y="96.5">3</text>
<text x="254.2" y="99.1">2</text>
<text x="254.2" y="96.5">4</text>
<text x="110" y="102.5">INT_CV2</text>
<text x="182.5" y="107.9">15</text>
<text x="191.4" y="107.9">16</text>
<text x="244.8" y="107.9">15</text>
<text x="253.7" y="107.9">16</text>
<text x="170.8" y="108.8">INT_GATE</text>
<text x="173.3" y="111.4">INT_CV</text>
<text x="182.5" y="113">11</text>
<text x="182.5" y="110.5">13</text>
<text x="191.4" y="113">12</text>
<text x="191.4" y="110.5">14</text>
<text x="197.6" y="108.8">INT_GATE</text>
<text x="197.6" y="111.4">INT_CV</text>
<text x="232.1" y="108.8">INT_GATE2</text>
<text x="234.5" y="111.4">INT_CV2</text>
<text x="244.8" y="113">11</text>
<text x="244.8" y="110.5">13</text>
<text x="253.7" y="113">12</text>
<text x="253.7" y="110.5">14</text>
<text x="259.9" y="108.8">INT_GATE2</text>
<text x="259.9" y="111.4">INT_CV2</text>
<text x="183" y="118.1">7</text>
<text x="183" y="115.6">9</text>
<text x="191.4" y="115.6">10</text>
<text x="191.9" y="118.1">8</text>
<text x="245.3" y="118.1">7</text>
<text x="245.3" y="115.6">9</text>
<text x="253.7" y="115.6">10</text>
<text x="254.2" y="118.1">8</text>
<text x="183" y="125.7">1</text>
<text x="183" y="123.2">3</text>
<text x="183" y="120.6">5</text>
<text x="191.9" y="125.7">2</text>
<text x="191.9" y="123.2">4</text>
<text x="191.9" y="120.6">6</text>
<text x="245.3" y="125.7">1</text>
<text x="245.3" y="123.2">3</text>
<text x="245.3" y="120.6">5</text>
<text x="254.2" y="125.7">2</text>
<text x="254.2" y="123.2">4</text>
<text x="254.2" y="120.6">6</text>
<text x="10.4" y="135.9">C</text>
<text x="170.8" y="135.5">INT_GATE</text>
<text x="182.5" y="137.2">13</text>
<text x="182.5" y="134.6">15</text>
<text x="191.4" y="137.2">14</text>
<text x="191.4" y="134.6">16</text>
<text x="197.6" y="135.5">INT_GATE</text>
<text x="232.1" y="135.5">INT_GATE2</text>
<text x="244.8" y="137.2">13</text>
<text x="244.8" y="134.6">15</text>
<text x="253.7" y="137.2">14</text>
<text x="253.7" y="134.6">16</text>
<text x="259.9" y="135.5">INT_GATE2</text>
<text x="285.4" y="135.9">C</text>
<text x="173.3" y="138">INT_CV</text>
<text x="182.5" y="139.7">11</text>
<text x="183" y="142.2">9</text>
<text x="191.4" y="142.2">10</text>
<text x="191.4" y="139.7">12</text>
<text x="197.6" y="138">INT_CV</text>
<text x="234.5" y="138">INT_CV2</text>
<text x="244.8" y="139.7">11</text>
<text x="245.3" y="142.2">9</text>
<text x="253.7" y="142.2">10</text>
<text x="253.7" y="139.7">12</text>
<text x="259.9" y="138">INT_CV2</text>
<text x="49" y="149.9">1</text>
<text x="61.7" y="149.9">3</text>
<text x="183" y="149.9">3</text>
<text x="183" y="147.3">5</text>
<text x="183" y="144.8">7</text>
<text x="191.9" y="149.9">4</text>
<text x="191.9" y="147.3">6</text>
<text x="191.9" y="144.8">8</text>
<text x="245.3" y="149.9">3</text>
<text x="245.3" y="147.3">5</text>
<text x="245.3" y="144.8">7</text>
<text x="254.2" y="149.9">4</text>
<text x="254.2" y="147.3">6</text>
<text x="254.2" y="144.8">8</text>
<text x="183" y="152.4">1</text>
<text x="191.9" y="152.4">2</text>
<text x="245.3" y="152.4">1</text>
<text x="254.2" y="152.4">2</text>
<text x="55.6" y="156.9" transform="rotate(-90 55.6 156.9)">2</text>
<text x="10.4" y="185.9">D</text>
<text x="285.4" y="185.9">D</text>
<text x="35" y="199.9">1</text>
<text x="85" y="199.9">2</text>
<text x="135" y="199.9">3</text>
<text x="185" y="199.9">4</text>
<text x="235" y="199.9">5</text>
<text x="285" y="199.9">6</text>
</g>
<g font-size="1.8" fill="#0000c2">
<text x="52.1" y="17.8">INPUT &amp; OUTPUT CONNECTORS</text>
<text x="210.5" y="17.8">BUS CONNECTORS</text>
<text x="27.9" y="27.9">IN</text>
<text x="106.7" y="27.9">OUT</text>
<text x="53.5" y="74.9">CV AND GATE INTERCONNECTION</text>
<text x="35.3" y="125.7">+5VDC REGULATOR (OPTIONAL)</text>
<text x="102.5" y="137.2">POWER INDICATORS</text>
</g>
<g font-size="1.8" fill="#008484">
<text x="187" y="23">J1</text>
<text x="249.2" y="23.7">J6</text>
<text x="53.4" y="25.7">+5V</text>
<text x="69.4" y="25.7">+12V</text>
<text x="86.2" y="25.7">-12V</text>
<text x="158.3" y="29.6">+12V</text>
<text x="165.2" y="29.6">+5V</text>
<text x="177.9" y="25.3">Conn_02x08_Odd_Even</text>
<text x="208.3" y="29.6">+5V</text>
<text x="212.9" y="29.6">+12V</text>
<text x="220.5" y="29.6">+12V</text>
<text x="227.4" y="29.6">+5V</text>
<text x="240.1" y="26.2">Conn_02x08_Odd_Even</text>
<text x="270.6" y="29.6">+5V</text>
<text x="275.2" y="29.6">+12V</text>
<text x="18.8" y="41.6">Screw_Terminal_01x04</text>
<text x="28.5" y="44.1">J17</text>
<text x="57.7" y="45.5">C7</text>
<text x="58" y="47.8">100nF</text>
<text x="71.8" y="45.5">C4</text>
<text x="72.5" y="47.8">22uF/25V</text>
<text x="88.3" y="45.4">C6</text>
<text x="89" y="47.7">22uF/25V</text>
<text x="97.4" y="42.1">Screw_Terminal_01x04</text>
<text x="107.7" y="44">J15</text>
<text x="164.9" y="42.3">-12V</text>
<text x="169.6" y="43.4">GND</text>
<text x="203.9" y="43.4">GND</text>
<text x="209.3" y="42.3">-12V</text>
<text x="227.1" y="42.3">-12V</text>
<text x="231.9" y="43.4">GND</text>
<text x="266.1" y="43.4">GND</text>
<text x="271.6" y="42.3">-12V</text>
<text x="177.9" y="52.9">Conn_02x08_Odd_Even</text>
<text x="187" y="50.3">J2</text>
<text x="240.1" y="52">Conn_02x08_Odd_Even</text>
<text x="249.2" y="49.7">J7</text>
<text x="41.4" y="57.4">GND</text>
<text x="52.8" y="57.4">GND</text>
<text x="66.8" y="57.4">GND</text>
<text x="83.3" y="57.4">GND</text>
<text x="158.3" y="56.2">+12V</text>
<text x="165.2" y="56.2">+5V</text>
<text x="208.3" y="56.2">+5V</text>
<text x="212.9" y="56.2">+12V</text>
<text x="220.5" y="56.2">+12V</text>
<text x="227.4" y="56.2">+5V</text>
<text x="270.6" y="56.2">+5V</text>
<text x="275.2" y="56.2">+12V</text>
<text x="164.9" y="68.9">-12V</text>
<text x="169.6" y="70.1">GND</text>
<text x="203.9" y="70.1">GND</text>
<text x="209.3" y="68.9">-12V</text>
<text x="227.1" y="68.9">-12V</text>
<text x="231.9" y="70.1">GND</text>
<text x="266.1" y="70.1">GND</text>
<text x="271.6" y="68.9">-12V</text>
<text x="187" y="76.4">J3</text>
<text x="249.2" y="76.4">J8</text>
<text x="30.3" y="80.8">J12</text>
<text x="108.9" y="82.1">Conn_01x02_Female</text>
<text x="109.4" y="82.5">2</text>
<text x="158.3" y="82.9">+12V</text>
<text x="165.2" y="82.9">+5V</text>
<text x="177.9" y="78.7">Conn_02x08_Odd_Even</text>
<text x="208.3" y="82.9">+5V</text>
<text x="212.9" y="82.9">+12V</text>
<text x="220.5" y="82.9">+12V</text>
<text x="227.4" y="82.9">+5V</text>
<text x="240.1" y="78.7">Conn_02x08_Odd_Even</text>
<text x="270.6" y="82.9">+5V</text>
<text x="275.2" y="82.9">+12V</text>
<text x="24.3" y="87.2">Conn_01x02_Female</text>
<text x="110.8" y="88.4">J14</text>
<text x="164.9" y="95.6">-12V</text>
<text x="209.3" y="95.6">-12V</text>
<text x="227.1" y="95.6">-12V</text>
<text x="271.6" y="95.6">-12V</text>
<text x="92.5" y="97.5">J16</text>
<text x="169.6" y="96.8">GND</text>
<text x="203.9" y="96.8">GND</text>
<text x="231.9" y="96.8">GND</text>
<text x="266.1" y="96.8">GND</text>
<text x="85.2" y="105.1">Conn_02x02_Odd_Even</text>
<text x="177.9" y="106.2">Conn_02x08_Odd_Even</text>
<text x="187" y="103.7">J4</text>
<text x="240.1" y="105.4">Conn_02x08_Odd_Even</text>
<text x="249.2" y="103">J9</text>
<text x="158.3" y="109.6">+12V</text>
<text x="165.2" y="109.6">+5V</text>
<text x="208.3" y="109.6">+5V</text>
<text x="212.9" y="109.6">+12V</text>
<text x="220.5" y="109.6">+12V</text>
<text x="227.4" y="109.6">+5V</text>
<text x="270.6" y="109.6">+5V</text>
<text x="275.2" y="109.6">+12V</text>
<text x="164.9" y="122.3">-12V</text>
<text x="169.6" y="123.4">GND</text>
<text x="203.9" y="123.4">GND</text>
<text x="209.3" y="122.3">-12V</text>
<text x="227.1" y="122.3">-12V</text>
<text x="231.9" y="123.4">GND</text>
<text x="266.1" y="123.4">GND</text>
<text x="271.6" y="122.3">-12V</text>
<text x="187" y="129.7">J5</text>
<text x="248.7" y="129.7">J10</text>
<text x="26.2" y="132.4">+12V</text>
<text x="52.8" y="137.4">1N4006</text>
<text x="54.8" y="135.1">D1</text>
<text x="67.4" y="132.4">+5V</text>
<text x="158.3" y="136.2">+12V</text>
<text x="165.2" y="136.2">+5V</text>
<text x="177.9" y="132">Conn_02x08_Odd_Even</text>
<text x="208.3" y="136.2">+5V</text>
<text x="212.9" y="136.2">+12V</text>
<text x="220.5" y="136.2">+12V</text>
<text x="227.4" y="136.2">+5V</text>
<text x="240.1" y="132">Conn_02x08_Odd_Even</text>
<text x="270.6" y="136.2">+5V</text>
<text x="275.2" y="136.2">+12V</text>
<text x="49.5" y="147">LM7805_TO220</text>
<text x="54.8" y="144.6">U1</text>
<text x="97.8" y="145.1">+5V</text>
<text x="110.1" y="145.1">+12V</text>
<text x="123" y="145.1">-12V</text>
<text x="164.9" y="148.9">-12V</text>
<text x="209.3" y="148.9">-12V</text>
<text x="227.1" y="148.9">-12V</text>
<text x="271.6" y="148.9">-12V</text>
<text x="51.1" y="150.7">VI</text>
<text x="56.5" y="154.9" transform="rotate(-90 56.5 154.9)">GND</text>
<text x="58.1" y="150.7">VO</text>
<text x="101" y="154.7">R1</text>
<text x="113.7" y="154.7">R2</text>
<text x="126.4" y="154.7">R3</text>
<text x="169.6" y="150.1">GND</text>
<text x="203.9" y="150.1">GND</text>
<text x="231.9" y="150.1">GND</text>
<text x="266.1" y="150.1">GND</text>
<text x="95.5" y="160.8">RED LED</text>
<text x="101.2" y="157">3k3</text>
<text x="105.6" y="160.8">GREEN LED</text>
<text x="113.9" y="157">3k3</text>
<text x="126.6" y="157">4k7</text>
<text x="31.1" y="167.4">C1</text>
<text x="42.6" y="167.4">C2</text>
<text x="67.9" y="167.4">C3</text>
<text x="80.7" y="167.4">C5</text>
<text x="102.3" y="164.9">D2</text>
<text x="115" y="164.9">D3</text>
<text x="125.8" y="162.2">YELLOW LED</text>
<text x="126.7" y="164.7">D4</text>
<text x="31.3" y="169.7">100nF</text>
<text x="43.3" y="169.7">10uF/25V</text>
<text x="68.1" y="169.7">100nF</text>
<text x="81.4" y="169.7">22uF/25V</text>
<text x="26.1" y="179.3">GND</text>
<text x="37.5" y="179.3">GND</text>
<text x="54.1" y="179.3">GND</text>
<text x="62.9" y="179.3">GND</text>
<text x="75.6" y="179.3">GND</text>
<text x="104.9" y="179.3">GND</text>
</g>
</svg>
